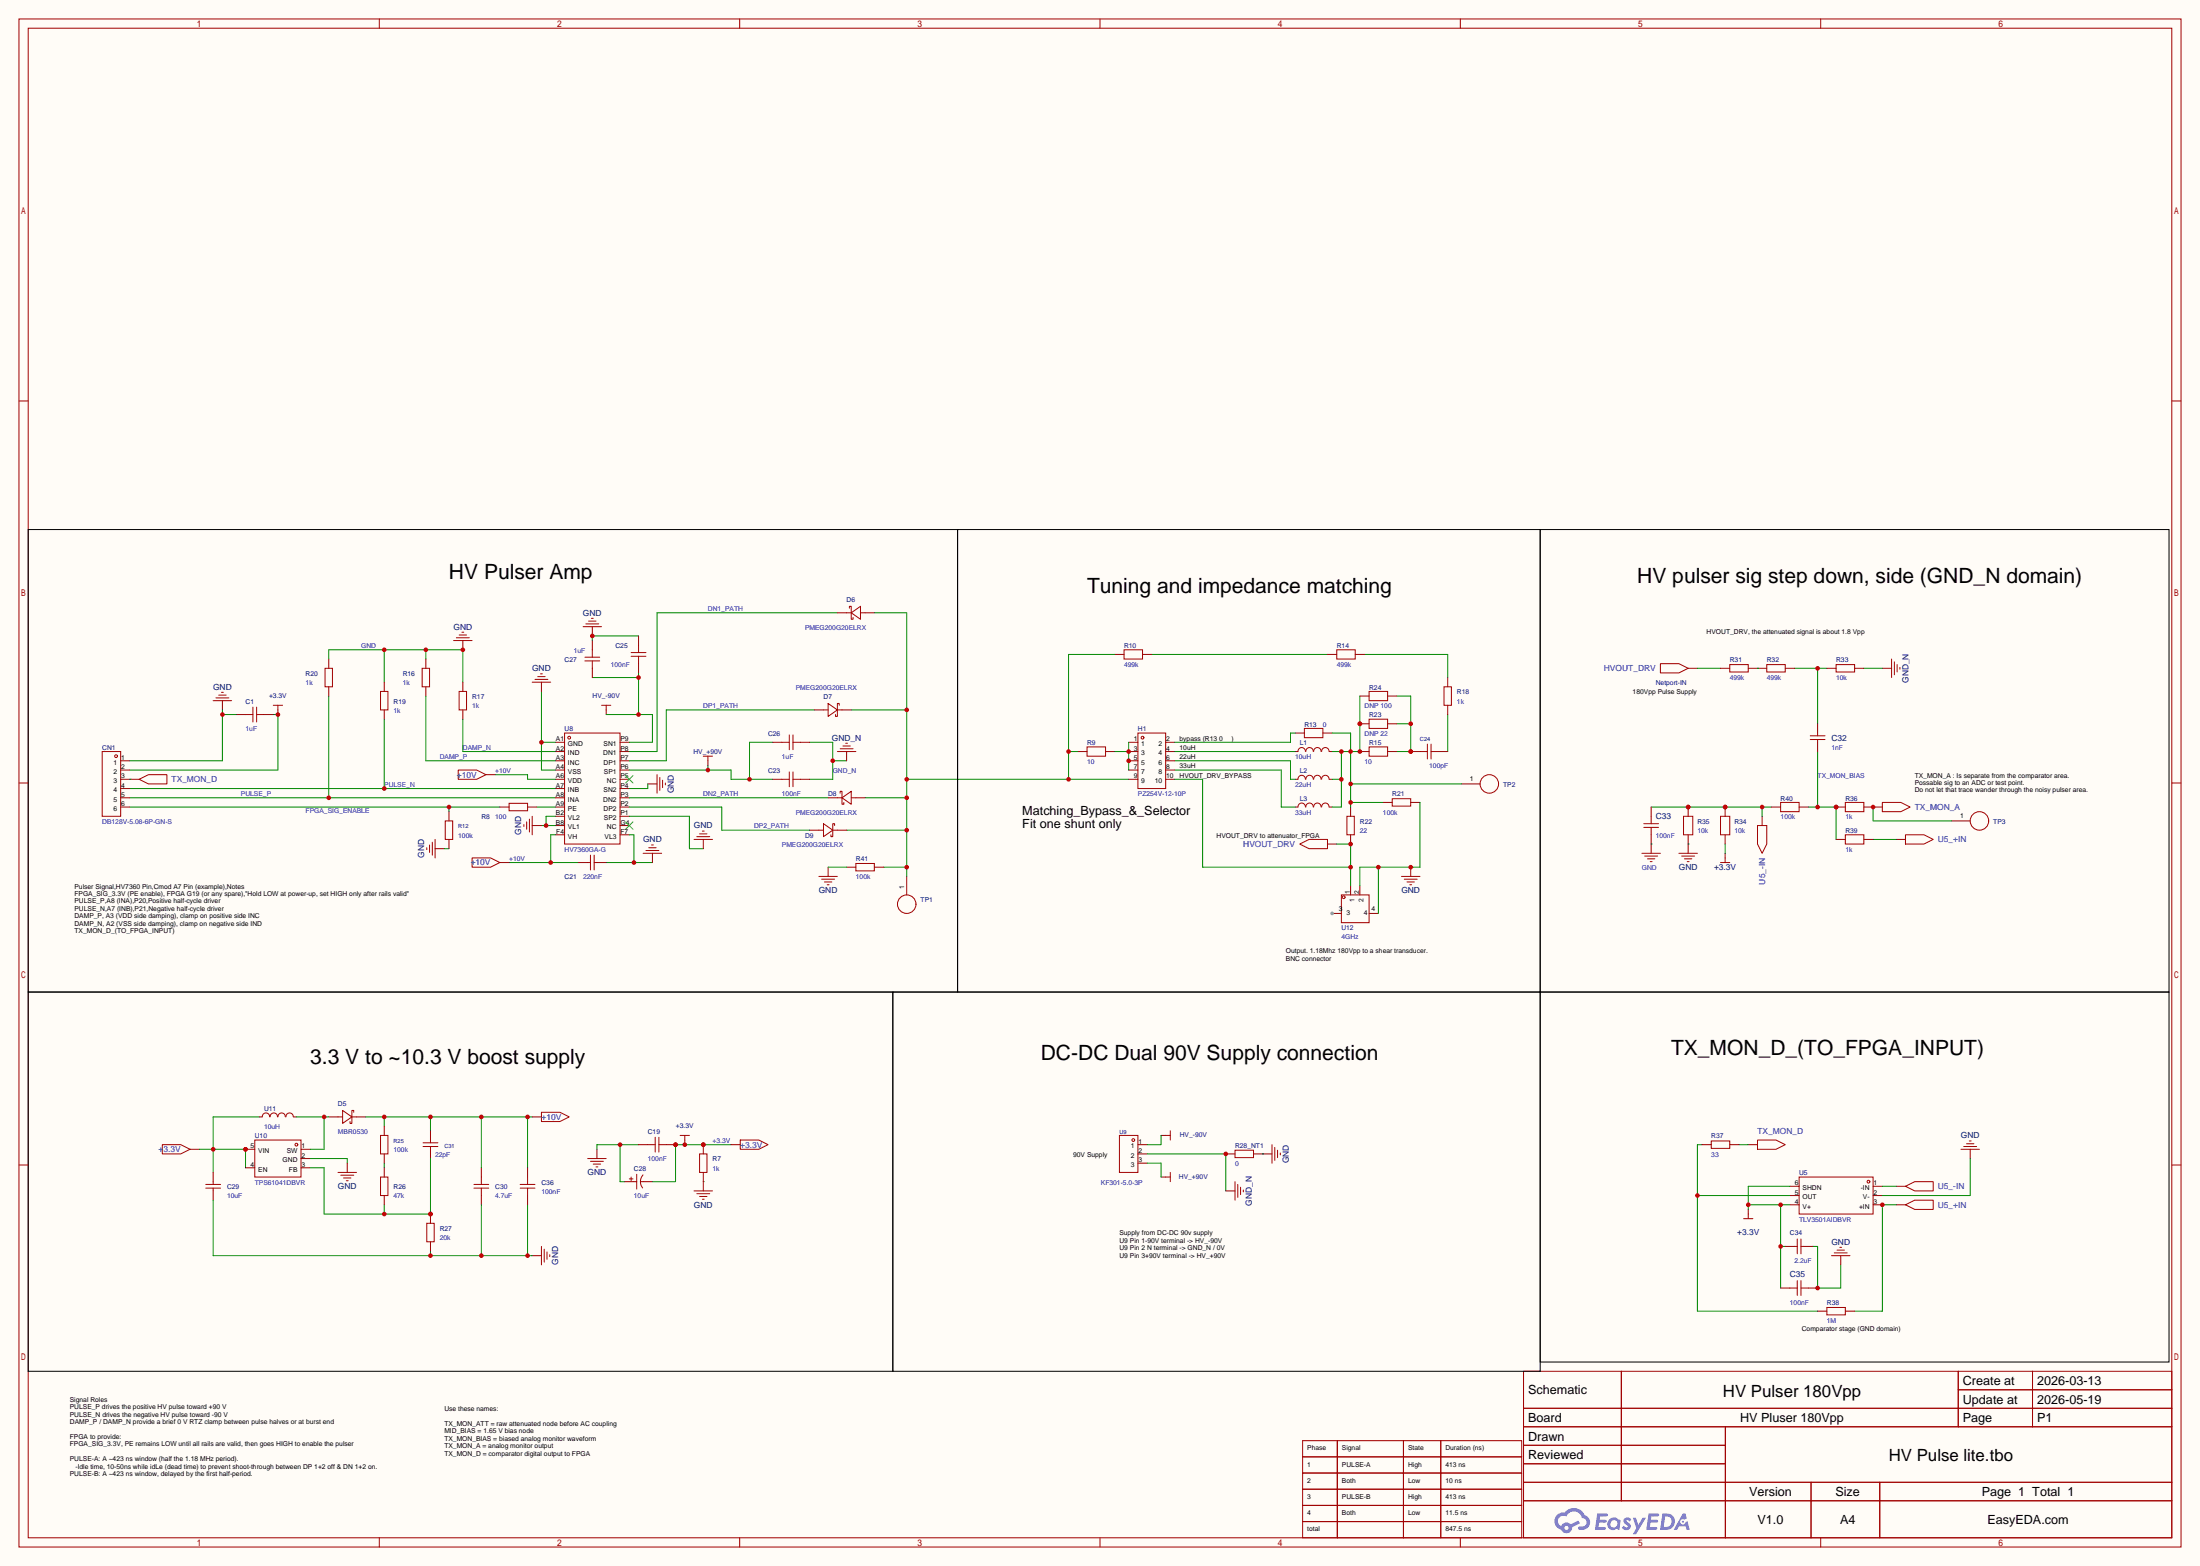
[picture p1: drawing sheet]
<svg xmlns="http://www.w3.org/2000/svg" width="604mm" height="430mm" viewBox="0 0 604 430" stroke-linecap="round" stroke-linejoin="round" font-family="sans-serif">
<path d="M0 0h604.3v430h-604.3z" fill="#fffcf7"/>
<g fill="none" stroke="#a10000" stroke-width=".27">
<path d="M5.2 5.2h593.9v419.6h-593.9zM7.7 7.7h588.8v414.6h-588.8zM104.2 5.2v2.5M203.2 5.2v2.5M302.1 5.2v2.5M401.1 5.2v2.5M500.1 5.2v2.5M5.2 110.1h2.5M596.5 110.1h2.6M5.2 215h2.5M596.5 215h2.6M5.2 319.9h2.5"/>
<path d="M596.5 319.9h2.6M418.5 376.6h178v45.7h-178zM445.3 376.6v35.5M537.9 376.6v15.2M558.3 376.6v15.2M418.5 386.7h178M418.5 391.8h178M418.5 396.9h55.4M473.9 391.8v30.5M537.9 381.6h58.6M418.5 407h178M418.5 402h55.4"/>
<path d="M418.5 412.1h178M497.4 407v15.3M516.3 407v15.3M104.2 422.3v2.5M203.2 422.3v2.5M302.1 422.3v2.5M401.1 422.3v2.5M500.1 422.3v2.5"/>
</g>
<g fill="#5487ff">
<path d="M446.2 416.9a1.3 1.3 0 0 1 1.8 .3l-.4 .7a.47 .47 0 0 0-.3-.5 .47 .47 0 0 0-.6 .3l.2 .1a1.22 1.22 0 0 1 1 .9 1.22 1.22 0 0 1-.4 1.3 1.58 1.58 0 0 1-2.1-.5l.6-.5 .8 .4a.31 .31 0 0 0 .3-.3 .31 .31 0 0 0-.3-.3 1.12 1.12 0 0 1-.6-1.9z"/>
<path d="M448.5 416.8h.8l.7 1.9 1.2-1.9h.9l-2.7 4.5h-.9l1-1.7z"/>
<path d="M438.7 415.6h2.5l.4 .2-.2 .5-1.9 .1-.2 .9h1.7l.3 .4-.4 .4h-1.7l-.1 1.2 1.8 .1 .2 .3-.2 .3-2.8 .1z"/>
<path d="M452.8 415.6l2.7 .1a.39 .39 0 0 1 .2 .4 .39 .39 0 0 1-.4 .3h-1.7l-.1 .9h1.6l.3 .4-.4 .4h-1.7l-.1 1.2 1.8 .1 .2 .5-.4 .2h-2.6z"/>
<path d="M462.2 415.6h.7l.4 1.4-.7 .3a.75 .75 0 0 0-1.1 .3 .75 .75 0 0 0 .5 1 .75 .75 0 0 0 1-.6l.5-.3 .6 2.4h-.8l-.3-1h-1.8l-.6 1h-.9z"/>
<path d="M456.6 415.6l-.6 4.5h1.4a2.27 2.27 0 0 0 2.6-2.3 2.27 2.27 0 0 0-2.7-2.2zM457.4 416.4a1.5 1.5 0 0 1 1.8 1.5 1.5 1.5 0 0 1-2 1.4h-.2z"/>
<path d="M442 417.2a1.6 1.6 0 0 0-.3 2.3 1.6 1.6 0 0 0 2.3 .2l.8 .4 .3-2.5-.2-.3h-.4a1.58 1.58 0 0 0-2.5-.1zM442.6 417.8a.99 .99 0 0 1 1.7 .5 .99 .99 0 0 1-1.4 1.1 .98 .98 0 0 1-.3-1.6z"/>
<path d="M427.7 416a2.37 2.37 0 0 0 1.1 4 1.54 1.54 0 0 0 1.8 1 1.54 1.54 0 0 0 1.2-1.6l2.2-1.1-.5-.8-2.1 1.1a1.57 1.57 0 0 0-2.6 .5 1.5 1.5 0 0 1-.7-2.1 1.5 1.5 0 0 1 2.1-.6 2.27 2.27 0 0 1 2.4-1.4 2.27 2.27 0 0 1 2 1.9 1.23 1.23 0 0 1 1.1 1.5 1.23 1.23 0 0 1-1.8 .8 .47 .47 0 0 0-.5 .4 .47 .47 0 0 0 .5 .5 2.14 2.14 0 0 0 2.7-1.3 2.14 2.14 0 0 0-1.4-2.8 3.2 3.2 0 0 0-5.4-.7l-1.1 .1zM429.7 419.6a.6 .6 0 0 1 1.2 0 .6 .6 0 0 1-1.2 0z"/>
<circle cx="462.2" cy="417.9" r=".28"/>
</g>
<path d="M61.1 192.4v2.5M76.3 194.9v1.3" fill="none" stroke="#870000" stroke-width=".27"/>
<path d="M58.5 192.4h5.1M59.3 191.6h3.6M60.1 190.9h2M60.8 190.1h.5M75.1 193.7h2.5M76.3 193.7v1.2" fill="none" stroke="#a10000" stroke-width=".27"/>
<path d="M75.1 196.2h1.2v15.3h-40.6" fill="none" stroke="#008700" stroke-width=".27"/>
<circle cx="76.3" cy="196.2" r=".63" fill="#c00"/>
<path d="M90.3 191.1v28M35.7 219.1h116.8" fill="none" stroke="#008700" stroke-width=".27"/>
<circle cx="90.3" cy="219.1" r=".63" fill="#c00"/>
<g fill="none" stroke="#870000" stroke-width=".27">
<path d="M152.5 203.8h2.6M152.5 206.4h2.6M152.5 208.9h2.6M152.5 211.5h2.6M152.5 214h2.6M152.5 216.5h2.6M152.5 219.1h2.6M170.3 203.8h2.5M170.3 206.4h2.5M170.3 208.9h2.5M170.3 211.5h2.5M170.3 214h2.5"/>
<path d="M170.3 216.5h2.5M170.3 219.1h2.5M152.5 221.6h2.6M152.5 224.2h2.6M152.5 226.7h2.6M152.5 229.2h2.6M170.3 221.6h2.5M170.3 224.2h2.5M170.3 226.7h2.5M170.3 229.2h2.5"/>
</g>
<path d="M171.8 213l2.1 2M173.9 213l-2.1 2M171.8 225.7l2.1 2M173.9 225.7l-2.1 2" fill="none" stroke="#3c3" stroke-width=".27"/>
<g fill="none" stroke="#a10000" stroke-width=".27">
<path d="M155.1 201.3h15.2v30.5h-15.2z"/>
<circle cx="156.3" cy="202.6" r=".38"/>
</g>
<path d="M148.7 189.9v21.6h3.8M148.7 203.8h3.8" fill="none" stroke="#008700" stroke-width=".27"/>
<circle cx="148.7" cy="203.8" r=".63" fill="#c00"/>
<path d="M164 315.6v2.5M188.1 313.1v1.2" fill="none" stroke="#870000" stroke-width=".27"/>
<path d="M161.4 318.1h5.1M162.2 318.9h3.5M162.9 319.7h2.1M186.8 311.8h2.6M188.1 311.8v1.3M163.7 320.4h.5" fill="none" stroke="#a10000" stroke-width=".27"/>
<path d="M170.3 314.3v10.2h1.3M175.4 314.3h-11.4v1.3" fill="none" stroke="#008700" stroke-width=".27"/>
<circle cx="170.3" cy="314.3" r=".63" fill="#c00"/>
<path d="M148.7 226.7h3.8M152.5 224.2h-2.5v2.5" fill="none" stroke="#008700" stroke-width=".27"/>
<circle cx="150" cy="226.7" r=".63" fill="#c00"/>
<path d="M146.2 226.7h2.5" fill="none" stroke="#870000" stroke-width=".27"/>
<path d="M143.9 226.4v.5M144.7 225.7v2M145.4 224.9v3.6M146.2 224.2v5" fill="none" stroke="#a10000" stroke-width=".27"/>
<path d="M166.5 236.9h12.7M172.8 229.2h1.3v7.7" fill="none" stroke="#008700" stroke-width=".27"/>
<circle cx="174.1" cy="236.9" r=".63" fill="#c00"/>
<path d="M172.8 219.1h54.7M172.8 211.5h28v2.5h11.4M194.4 210.2v1.3M212.2 203.8h-6.3v10.2M172.8 221.6h25.4v6.4h24.2M172.8 224.2h16.6v8.8h3.8" fill="none" stroke="#008700" stroke-width=".27"/>
<g fill="#c00">
<circle cx="205.9" cy="214" r=".63"/>
<circle cx="194.4" cy="211.5" r=".63"/>
</g>
<path d="M222.4 203.8h6.3v10.2h-6.3M228.7 208.9h3.8" fill="none" stroke="#008700" stroke-width=".27"/>
<circle cx="228.7" cy="208.9" r=".63" fill="#c00"/>
<path d="M136 212.7h8.9v1.3h7.6M139.8 236.9h19.1M152.5 229.2h-1.2v7.7" fill="none" stroke="#008700" stroke-width=".27"/>
<circle cx="151.3" cy="236.9" r=".63" fill="#c00"/>
<path d="M200.8 314.3h-15.3v10.2h-6.3" fill="none" stroke="#008700" stroke-width=".27"/>
<g fill="#c00">
<circle cx="188.1" cy="314.3" r=".63"/>
<circle cx="185.5" cy="314.3" r=".63"/>
<circle cx="193.2" cy="314.3" r=".63"/>
</g>
<path d="M133.5 212.7h2.5M137.3 236.9h2.5M200.8 314.3h2.5M193.2 324.5v2.5" fill="none" stroke="#870000" stroke-width=".27"/>
<path d="M125.9 211.5h5l2.6 1.2-2.6 1.3h-5zM129.7 235.6h5l2.6 1.3-2.6 1.2h-5zM203.3 313.1h5.1l2.5 1.2-2.5 1.3h-5.1zM190.6 327h5.1M191.4 327.8h3.5M192.2 328.5h2M192.9 329.3h.5" fill="none" stroke="#a10000" stroke-width=".27"/>
<path d="M117 191.1v17.8h35.5M35.7 221.6h101.6M123.3 221.6v1.3M147.4 221.6h5.1M193.2 324.5h.1" fill="none" stroke="#008700" stroke-width=".27"/>
<circle cx="123.3" cy="221.6" r=".63" fill="#c00"/>
<path d="M230 168.3h-49.5v38.1h-7.7M105.5 197.5v19M127.1 197.5v8.9h25.4M223.6 194.9h-40.6v14h-10.2M35.7 216.5h116.8M177.9 215.3v1.2h-5.1M122 233h1.3" fill="none" stroke="#008700" stroke-width=".27"/>
<path d="M127.1 175.9v2.5M166.5 194.9v1.3M194.4 208.9v1.3M119.5 233h2.5" fill="none" stroke="#870000" stroke-width=".27"/>
<g fill="none" stroke="#a10000" stroke-width=".27">
<path d="M124.6 175.9h5.1M125.3 175.1h3.6M126.1 174.4h2M126.9 173.6h.5M165.2 193.7h2.6M166.5 193.7v1.2M193.2 207.6h2.5M194.4 207.6v1.3M117.2 232.8v.5M118 232v2.1M118.7 231.3v3.5M119.5 230.5v5.1"/>
<path d="M357.8 395.6h60.2v26.7h-60.2zM367.3 395.6v26.7M385.5 395.6v26.7M395.7 395.6v26.7M357.8 400h60.2M357.8 404.5h60.2M357.8 408.9h60.2M357.8 413.4h60.2M357.8 417.8h60.2"/>
</g>
<circle cx="105.5" cy="216.5" r=".63" fill="#c00"/>
<path d="M105.5 178.4v8.9M117 178.4v2.6M90.3 181v-2.6h36.8v8.9" fill="none" stroke="#008700" stroke-width=".27"/>
<g fill="#c00">
<circle cx="117" cy="178.4" r=".63"/>
<circle cx="127.1" cy="178.4" r=".63"/>
<circle cx="105.5" cy="178.4" r=".63"/>
</g>
<g fill="none" stroke="#a10000" stroke-width=".27">
<path d="M356.5 206.4a1.01 1.01 0 0 1 1-1.1 1.01 1.01 0 0 1 1 1.1M358.7 206.4a1.01 1.01 0 0 1 1-1.1 1.01 1.01 0 0 1 1 1.1M360.8 206.4a1.01 1.01 0 0 1 1-1.1 1.01 1.01 0 0 1 1 1.1M363 206.4a1.01 1.01 0 0 1 1-1.1 1.01 1.01 0 0 1 1 1.1M307.5 311.8h5v10.1h-5zM320.2 311.8h1.2M321.4 310.5v2.6M320.2 323.2h1.2M321.4 321.9v2.6"/>
<circle cx="311.3" cy="313.1" r=".38"/>
</g>
<path d="M355.7 206.4h.8M365.1 206.4h.8M312.5 314.3h2.6M312.5 316.9h2.6M312.5 319.4h2.6M318.9 311.8h1.3M318.9 323.2h1.3" fill="none" stroke="#870000" stroke-width=".27"/>
<path d="M316.4 179.7h48.2M374.8 179.7h22.8v6.4M383.7 198.8h3.8M383.7 191.1h3.8v15.3h-3.8M315.1 316.9h21.6v10.1M315.1 319.4h3.8v3.8M318.9 311.8v2.5h-3.8" fill="none" stroke="#008700" stroke-width=".27"/>
<g fill="#c00">
<circle cx="387.5" cy="198.8" r=".63"/>
<circle cx="387.5" cy="206.4" r=".63"/>
</g>
<path d="M162.7 186.1h12.7M166.5 196.2h12.7v7.6h-6.4M175.4 184.8v11.4M397.6 196.2v10.2" fill="none" stroke="#008700" stroke-width=".27"/>
<g fill="#c00">
<circle cx="175.4" cy="196.2" r=".63"/>
<circle cx="175.4" cy="186.1" r=".63"/>
</g>
<path d="M175.4 174.6h-12.7v1.3" fill="none" stroke="#008700" stroke-width=".27"/>
<path d="M148.7 187.3v2.6M177.9 215.3h2.6M232.5 206.4v2.5M179.2 234.3v2.6M193.2 230.5v2.5M387.5 238.1v2.6M193.2 314.3v2.6M193.2 321.9v2.6M336.7 327h2.5" fill="none" stroke="#870000" stroke-width=".27"/>
<g fill="none" stroke="#a10000" stroke-width=".27">
<path d="M146.2 187.3h5.1M146.9 186.6h3.6M147.7 185.8h2M148.5 185h.5M180.5 212.7v5.1M181.2 213.5v3.5M182 214.2v2.1M182.8 215v.5M230 206.4h5.1M230.8 205.6h3.5M231.5 204.9h2.1M232.3 204.1h.5"/>
<path d="M176.7 234.3h5M177.4 233.6h3.6M178.2 232.8h2M178.9 232h.6M190.6 230.5h5.1M191.4 229.7h3.5M192.2 229h2M192.9 228.2h.5M384.9 240.7h5.1M385.7 241.4h3.6M386.5 242.2h2M387.2 243h.5"/>
<path d="M192.2 316.9h2v5h-2zM339.2 324.5v5.1M340 325.2v3.6M340.7 326v2M341.5 326.8v.5"/>
</g>
<circle cx="193.2" cy="314.3" r=".63" fill="#c00"/>
<g fill="none" stroke="#a10000" stroke-width=".27">
<path d="M67.4 196.2h2.1M69.5 194.2v4M70.5 196.2h2M70.5 194.2v4M89.3 183.5h2v5.1h-2zM104.5 189.9h2.1v5h-2.1zM116 183.5h2v5.1h-2zM126.1 189.9h2v5h-2zM396.6 188.6h2.1v5.1h-2.1zM139.8 220.6h5.1v2h-5.1zM180 312.3v4.1M181 314.3h2"/>
<path d="M181 312.3v4.1"/>
</g>
<g fill="none" stroke="#870000" stroke-width=".27">
<path d="M64.9 196.2h2.5M72.5 196.2h2.6M90.3 181v2.5M90.3 188.6v2.5M105.5 187.3v2.6M105.5 194.9v2.6M117 181v2.5M117 188.6v2.5M127.1 187.3v2.6M127.1 194.9v2.6M397.6 186.1v2.5M397.6 193.7v2.5"/>
<path d="M137.3 221.6h2.5M144.9 221.6h2.5M175.4 314.3h2.5M183 314.3h2.5"/>
</g>
<circle cx="185.5" cy="314.3" r=".63" fill="#c00"/>
<path d="M390 206.4h2M392 204.3v4.1M393.1 204.3v4.1M161.4 236.9h.8M162.2 234.8v4.1M163.2 234.8v4.1M163.2 236.9h.8M177.9 314.3h2.1" fill="none" stroke="#a10000" stroke-width=".27"/>
<path d="M387.5 206.4h2.5M395.1 206.4h2.5M158.9 236.9h2.5M164 236.9h2.5" fill="none" stroke="#870000" stroke-width=".27"/>
<circle cx="387.5" cy="206.4" r=".63" fill="#c00"/>
<g fill="none" stroke="#a10000" stroke-width=".27">
<path d="M162.7 178.4v2.1M173.4 179.2h4M175.4 177.2v2M308.7 178.4h5.1v2.6h-5.1zM367.2 178.4h5v2.6h-5zM160.7 180.5h4M160.7 181.5h4M162.7 181.5v2M173.4 180.2h4M175.4 180.2v2M28.1 206.4h5v17.8h-5zM214.8 214h2"/>
<path d="M214.8 203.8h2M216.8 201.8v4.1M216.8 212v4M217.8 214h2M217.8 201.8v4.1M217.8 212v4M217.8 203.8h2M298.6 205.1h5.1v2.5h-5.1zM356.5 214a1.01 1.01 0 0 1 1-1.1 1.01 1.01 0 0 1 1 1.1M358.3 200h5v2.6h-5zM358.7 214a1.01 1.01 0 0 1 1-1.1 1.01 1.01 0 0 1 1 1.1M360.8 214a1.01 1.01 0 0 1 1-1.1 1.01 1.01 0 0 1 1 1.1"/>
<path d="M363 214a1.01 1.01 0 0 1 1-1.1 1.01 1.01 0 0 1 1 1.1M376 205.1h5.1v2.5h-5.1zM382.4 219.3h5.1v2.1h-5.1zM393.1 206.4h2M122.3 225.4h2v5.1h-2zM356.5 221.6a1.01 1.01 0 0 1 1-1.1 1.01 1.01 0 0 1 1 1.1M358.7 221.6a1.01 1.01 0 0 1 1-1.1 1.01 1.01 0 0 1 1 1.1M360.8 221.6a1.01 1.01 0 0 1 1-1.1 1.01 1.01 0 0 1 1 1.1M363 221.6a1.01 1.01 0 0 1 1-1.1 1.01 1.01 0 0 1 1 1.1M370 224.2h2v5h-2zM172.8 323.7h1.1M173.4 323.2v1"/>
<path d="M174.1 324.5h.8M174.9 322.5v4M175.9 324.5h.8M176.6 322.6a2.74 2.74 0 0 0-.1 3.6"/>
<circle cx="31.9" cy="207.6" r=".38"/>
<circle cx="409.1" cy="215.3" r="2.54"/>
<circle cx="249" cy="248.3" r="2.54"/>
</g>
<g fill="none" stroke="#870000" stroke-width=".27">
<path d="M162.7 175.9v2.5M175.4 174.6v2.6M306.2 179.7h2.5M313.8 179.7h2.6M364.6 179.7h2.6M372.2 179.7h2.6M162.7 183.5v2.6M175.4 182.2v2.6M33.1 214h2.6M33.1 208.9h2.6M33.1 211.5h2.6M33.1 216.5h2.6"/>
<path d="M33.1 219.1h2.6M212.2 214h2.6M212.2 203.8h2.6M219.8 214h2.6M219.8 203.8h2.6M296 206.4h2.6M303.7 206.4h2.5M355.7 214h.8M355.7 201.3h2.6M363.3 201.3h2.6M365.1 214h.8M373.5 206.4h2.5"/>
<path d="M381.1 206.4h2.6M401.4 215.3h5.1M33.1 221.6h2.6M123.3 222.9v2.5M123.3 230.5v2.5M355.7 221.6h.8M365.1 221.6h.8M371 221.6v2.6M371 229.2v2.6M379.9 220.3h2.5M387.5 220.3h2.5M249 240.7v5"/>
<path d="M171.6 324.5h2.5M176.7 324.5h2.5"/>
</g>
<path d="M373.5 191.1v15.3h-7.6M322.7 208.9h31.8v5.1h1.2M322.7 211.5h29.2v10.1h3.8M365.9 214h2.5M365.9 201.3h5.1v20.3M368.4 206.4v15.2h-2.5M371 215.3h30.4M371 220.3h8.9" fill="none" stroke="#008700" stroke-width=".27"/>
<g fill="#c00">
<circle cx="371" cy="206.4" r=".63"/>
<circle cx="373.5" cy="206.4" r=".63"/>
<circle cx="373.5" cy="198.8" r=".63"/>
<circle cx="371" cy="215.3" r=".63"/>
<circle cx="371" cy="220.3" r=".63"/>
<circle cx="368.4" cy="206.4" r=".63"/>
<circle cx="368.4" cy="214" r=".63"/>
</g>
<path d="M240.2 168.3h8.8v72.4M306.2 179.7h-12.7v34.3M233.8 194.9h15.2M237.6 219.1h11.4M249 214h61M293.5 206.4h2.5M232.5 228h16.5M242.7 238.1h6.3" fill="none" stroke="#008700" stroke-width=".27"/>
<g fill="#c00">
<circle cx="293.5" cy="214" r=".63"/>
<circle cx="249" cy="214" r=".63"/>
<circle cx="249" cy="219.1" r=".63"/>
<circle cx="249" cy="228" r=".63"/>
<circle cx="249" cy="238.1" r=".63"/>
<circle cx="249" cy="194.9" r=".63"/>
<circle cx="293.5" cy="206.4" r=".63"/>
</g>
<g fill="none" stroke="#a10000" stroke-width=".27">
<path d="M312.5 201.3h7.7v15.2h-7.7z"/>
<circle cx="313.8" cy="202.6" r=".38"/>
</g>
<path d="M310 203.8h2.5M310 214h2.5M310 206.4h2.5M310 211.5h2.5M310 208.9h2.5M320.2 203.8h2.5M320.2 214h2.5M320.2 206.4h2.5M320.2 211.5h2.5M320.2 208.9h2.5" fill="none" stroke="#870000" stroke-width=".27"/>
<path d="M306.2 206.4h3.8M310 203.8v7.7" fill="none" stroke="#008700" stroke-width=".27"/>
<g fill="#c00">
<circle cx="310" cy="206.4" r=".63"/>
<circle cx="310" cy="208.9" r=".63"/>
</g>
<path d="M322.7 206.4h33M355.7 201.3h-1.2v2.5h-31.8" fill="none" stroke="#008700" stroke-width=".27"/>
<path d="M376 197.5h5.1v2.5h-5.1z" fill="none" stroke="#a10000" stroke-width=".27"/>
<path d="M373.5 198.8h2.5M381.1 198.8h2.6" fill="none" stroke="#870000" stroke-width=".27"/>
<circle cx="373.5" cy="198.8" r=".63" fill="#c00"/>
<path d="M376 189.9h5.1v2.5h-5.1zM44.6 314.3h5.1l2.5 1.3-2.5 1.3h-5.1z" fill="none" stroke="#a10000" stroke-width=".27"/>
<path d="M373.5 191.1h2.5M381.1 191.1h2.6M52.2 315.6h2.5" fill="none" stroke="#870000" stroke-width=".27"/>
<path d="M54.7 315.6h12.7v5.1M71.2 306.7h-12.7v15.2" fill="none" stroke="#008700" stroke-width=".27"/>
<g fill="#c00">
<circle cx="58.5" cy="315.6" r=".63"/>
<circle cx="67.4" cy="315.6" r=".63"/>
</g>
<path d="M67.4 315.6h2.6M82.7 315.6h2.5M82.7 318.1h2.5M90.3 306.7h2.5M97.9 306.7h2.6M67.4 320.7h2.6M82.7 320.7h2.5" fill="none" stroke="#870000" stroke-width=".27"/>
<g fill="none" stroke="#a10000" stroke-width=".27">
<path d="M70 313.1h12.7v10.1h-12.7zM92.8 306.7h1.3M94.1 304.9l2.5 1.8-2.5 1.8zM96.6 306.7h1.3M97.2 305.4v-.5h-.6v3.6h-.5v-.5"/>
<circle cx="81.4" cy="314.3" r=".38"/>
</g>
<circle cx="67.4" cy="315.6" r=".63" fill="#c00"/>
<path d="M71.2 306.7h.8M80.6 306.7h.8M58.5 321.9v2.6M58.5 327v2.6M132.2 320.7v2.5M132.2 328.3v2.5" fill="none" stroke="#870000" stroke-width=".27"/>
<path d="M72 306.7a1.01 1.01 0 0 1 1.1-1.1 1.01 1.01 0 0 1 1 1.1M74.2 306.7a1.01 1.01 0 0 1 1-1.1 1.01 1.01 0 0 1 1 1.1M76.3 306.7a1.01 1.01 0 0 1 1.1-1.1 1.01 1.01 0 0 1 1 1.1M78.5 306.7a1.01 1.01 0 0 1 1-1.1 1.01 1.01 0 0 1 1.1 1.1M56.5 325.2h4.1M56.5 326.3h4.1M58.5 324.5v.7M58.5 326.3v.7M130.2 325.2h4M130.2 326.3h4M132.2 323.2v2M132.2 326.3v2" fill="none" stroke="#a10000" stroke-width=".27"/>
<path d="M81.4 306.7h8.9M89 306.7v8.9h-3.8" fill="none" stroke="#008700" stroke-width=".27"/>
<circle cx="89" cy="306.7" r=".63" fill="#c00"/>
<path d="M100.5 306.7h45.7M105.5 306.7v2.5M118.2 306.7v3.8M132.2 306.7v14M144.9 306.7v14" fill="none" stroke="#008700" stroke-width=".27"/>
<g fill="#c00">
<circle cx="132.2" cy="306.7" r=".63"/>
<circle cx="118.2" cy="306.7" r=".63"/>
<circle cx="105.5" cy="306.7" r=".63"/>
<circle cx="144.9" cy="306.7" r=".63"/>
</g>
<path d="M118.2 310.5v2.6M118.2 315.6v2.5M146.2 306.7h2.5M146.2 344.8h2.5" fill="none" stroke="#870000" stroke-width=".27"/>
<path d="M116.2 313.8h4.1M116.2 314.8h4.1M118.2 313.1v.7M118.2 314.8v.8M148.7 305.4h5.1l2.5 1.3-2.5 1.3h-5.1zM148.7 342.3v5M149.5 343v3.6M150.2 343.8v2M151 344.6v.5" fill="none" stroke="#a10000" stroke-width=".27"/>
<path d="M105.5 319.4v1.3M118.2 318.1v15.3h-29.2v-12.7h-3.8M105.5 330.8v2.6" fill="none" stroke="#008700" stroke-width=".27"/>
<g fill="#c00">
<circle cx="118.2" cy="333.4" r=".63"/>
<circle cx="105.5" cy="333.4" r=".63"/>
</g>
<path d="M58.5 329.6v15.2h87.7M132.2 330.8v14M144.9 330.8v14M118.2 343.5v1.3" fill="none" stroke="#008700" stroke-width=".27"/>
<g fill="#c00">
<circle cx="118.2" cy="344.8" r=".63"/>
<circle cx="132.2" cy="344.8" r=".63"/>
<circle cx="144.9" cy="344.8" r=".63"/>
</g>
<path d="M85.2 318.1h10.2v1.3" fill="none" stroke="#008700" stroke-width=".27"/>
<path d="M365.9 250.8h2.5M371 243.2v2.5M373.5 243.2v2.5M95.4 319.4v2.5" fill="none" stroke="#870000" stroke-width=".27"/>
<g fill="none" stroke="#a10000" stroke-width=".27">
<path d="M368.4 245.7h7.6v7.7h-7.6zM92.8 321.9h5.1M93.6 322.7h3.6M94.4 323.5h2M95.1 324.2h.5"/>
<circle cx="369.1" cy="246.4" r=".38"/>
</g>
<circle cx="365.9" cy="250.8" r=".51" fill="#999"/>
<path d="M376 250.8h2.6M336.7 316.9h2.5M344.3 316.9h2.5" fill="none" stroke="#870000" stroke-width=".27"/>
<path d="M339.2 315.8h5.1v2.1h-5.1z" fill="none" stroke="#a10000" stroke-width=".27"/>
<circle cx="336.7" cy="316.9" r=".63" fill="#c00"/>
<path d="M346.8 316.9h2.6" fill="none" stroke="#870000" stroke-width=".27"/>
<path d="M349.4 314.3v5.1M350.1 315.1v3.5M350.9 315.8v2.1M351.7 316.6v.5" fill="none" stroke="#a10000" stroke-width=".27"/>
<path d="M61.1 196.2h3.8M61.1 194.9v14h-25.4M346.8 316.9h.1" fill="none" stroke="#008700" stroke-width=".27"/>
<path d="M7.7 145.4h255.3v127h-255.3zM263 145.4h160v127h-160zM7.7 272.4h237.5v104.2h-237.5zM245.2 272.4h177.8v104.2h-177.8z" fill="none" stroke="#000" stroke-width=".27"/>
<circle cx="61.1" cy="196.2" r=".63" fill="#c00"/>
<path d="M364.6 231.8h2.6" fill="none" stroke="#870000" stroke-width=".27"/>
<path d="M357 231.8l2.5-1.3h5.1v2.5h-5.1z" fill="none" stroke="#a10000" stroke-width=".27"/>
<path d="M492.9 183.5h8.9M499.2 183.5v15.3" fill="none" stroke="#008700" stroke-width=".27"/>
<circle cx="499.2" cy="183.5" r=".63" fill="#c00"/>
<g fill="none" stroke="#870000" stroke-width=".27">
<path d="M517 183.5h2.6M453.5 231.8v2.5M463.7 231.8v2.5M473.8 234.3v1.3M514.5 221.6h2.5M520.8 230.5h2.6M480.2 314.3h2.5M541.1 315.6v2.5M480.2 332.1v1.3M491.6 325.8h2.6M491.6 328.3h2.6M491.6 330.8h2.6"/>
<path d="M514.5 325.8h2.5M514.5 328.3h2.5M514.5 330.8h2.5M520.8 325.8h2.6M520.8 330.8h2.6M505.6 344.8v2.5"/>
</g>
<g fill="none" stroke="#a10000" stroke-width=".27">
<path d="M519.6 181v5.1M520.3 181.7v3.6M521.1 182.5v2M521.8 183.3v.5M451 234.3h5.1M451.7 235.1h3.6M452.5 235.8h2M453.3 236.6h.5M461.1 234.3h5.1M461.9 235.1h3.6M462.7 235.8h2M463.4 236.6h.5"/>
<path d="M472.6 236.9h2.5M473.8 235.6v1.3M517 220.3h5.1l2.5 1.3-2.5 1.3h-5.1zM523.4 229.2h5l2.6 1.3-2.6 1.3h-5zM482.7 313.1h5.1l2.5 1.2-2.5 1.3h-5.1zM538.6 315.6h5.1M539.4 314.8h3.5M540.1 314.1h2.1M540.9 313.3h.5M478.9 334.6h2.6M480.2 333.4v1.2M494.2 323.2h20.3v10.2h-20.3z"/>
<path d="M523.4 325.8l2.5-1.3h5.1v2.5h-5.1zM523.4 330.8l2.5-1.2h5.1v2.5h-5.1zM503 344.8h5.1M503.8 344h3.6M504.6 343.3h2M505.3 342.5h.5"/>
<circle cx="513.2" cy="324.5" r=".38"/>
</g>
<path d="M511.9 183.5h5.1M499.2 206.4v15.2M473.8 231.8v2.5M496.7 221.6h7.6v8.9M498 342.3h1.2v11.4h6.4v-6.4" fill="none" stroke="#008700" stroke-width=".27"/>
<g fill="#c00">
<circle cx="499.2" cy="221.6" r=".63"/>
<circle cx="504.3" cy="221.6" r=".63"/>
</g>
<path d="M484 224.2v2.5" fill="none" stroke="#870000" stroke-width=".27"/>
<path d="M482.7 226.7h2.6v5.1l-1.3 2.5-1.3-2.5z" fill="none" stroke="#a10000" stroke-width=".27"/>
<path d="M541.1 318.1v10.2h-24.1M480.2 330.8h11.4M489.1 330.8v22.9M491.6 325.8h-11.4v6.3M489.1 342.3h1.2" fill="none" stroke="#008700" stroke-width=".27"/>
<g fill="#c00">
<circle cx="489.1" cy="330.8" r=".63"/>
<circle cx="480.2" cy="330.8" r=".63"/>
<circle cx="489.1" cy="342.3" r=".63"/>
</g>
<path d="M467.5 314.3h-1.3v45.7h33M466.2 328.3h25.4" fill="none" stroke="#008700" stroke-width=".27"/>
<circle cx="466.2" cy="328.3" r=".63" fill="#c00"/>
<path d="M466.2 183.5h6.4M322.7 214h7.6v24.1h40.7M367.2 231.8h3.8v11.4M477.6 314.3h2.6" fill="none" stroke="#008700" stroke-width=".27"/>
<path d="M463.7 183.5h2.5" fill="none" stroke="#870000" stroke-width=".27"/>
<path d="M456.1 182.2h5l2.6 1.3-2.6 1.3h-5z" fill="none" stroke="#a10000" stroke-width=".27"/>
<path d="M423 145.4h172.8v127h-172.8zM423 272.4h172.8v101.6h-172.8z" fill="none" stroke="#000" stroke-width=".27"/>
<g fill="#c00">
<circle cx="371" cy="231.8" r=".63"/>
<circle cx="371" cy="238.1" r=".63"/>
</g>
<path d="M453.5 221.6h33M484 221.6v2.6" fill="none" stroke="#008700" stroke-width=".27"/>
<g fill="#c00">
<circle cx="484" cy="221.6" r=".63"/>
<circle cx="473.8" cy="221.6" r=".63"/>
<circle cx="463.7" cy="221.6" r=".63"/>
</g>
<path d="M514.5 230.5h6.3M517 325.8h3.8M520.8 330.8h-3.8v29.2h-7.6" fill="none" stroke="#008700" stroke-width=".27"/>
<circle cx="517" cy="330.8" r=".63" fill="#c00"/>
<path d="M472.6 183.5h2.5M480.2 183.5h5.1M490.3 183.5h2.6M501.8 183.5h2.5M509.4 183.5h2.5M35.7 214h2.5M473.8 221.6v2.6M536.1 225.4h5" fill="none" stroke="#870000" stroke-width=".27"/>
<g fill="none" stroke="#a10000" stroke-width=".27">
<path d="M475.1 182.5h5.1v2h-5.1zM485.3 182.5h5v2h-5zM504.3 182.5h5.1v2h-5.1zM38.2 214l2.6-1.3h5v2.6h-5zM472.6 224.2h2.5v5h-2.5z"/>
<circle cx="543.7" cy="225.4" r="2.54"/>
</g>
<path d="M482.7 183.5h.1M35.7 214h.1M514.5 221.6v3.8h21.6" fill="none" stroke="#008700" stroke-width=".27"/>
<circle cx="473.8" cy="221.6" r=".63" fill="#c00"/>
<path d="M463.7 221.6v2.6M473.8 229.2v2.6" fill="none" stroke="#870000" stroke-width=".27"/>
<path d="M462.4 224.2h2.5v5h-2.5z" fill="none" stroke="#a10000" stroke-width=".27"/>
<circle cx="463.7" cy="221.6" r=".63" fill="#c00"/>
<path d="M463.7 229.2v2.6M511.9 221.6h2.6" fill="none" stroke="#870000" stroke-width=".27"/>
<path d="M463.7 231.8h.1" fill="none" stroke="#008700" stroke-width=".27"/>
<path d="M506.9 220.3h5v2.6h-5z" fill="none" stroke="#a10000" stroke-width=".27"/>
<circle cx="514.5" cy="221.6" r=".63" fill="#c00"/>
<path d="M504.3 221.6h2.6" fill="none" stroke="#870000" stroke-width=".27"/>
<circle cx="504.3" cy="221.6" r=".63" fill="#c00"/>
<g fill="none" stroke="#a10000" stroke-width=".27">
<path d="M497.2 203.1h4.1M497.2 202.1h4.1M499.2 201.3v.8M499.2 203.1v.7M451.5 226.2h4M451.5 227.2h4M453.5 224.2v2M453.5 227.2v2M489.1 220.3h5.1v2.6h-5.1zM506.9 229.2h5v2.6h-5zM493.6 351.7v4M494.7 353.7h2"/>
<path d="M494.7 351.7v4M501.8 359h5.1v2.1h-5.1z"/>
</g>
<path d="M499.2 198.8v2.5M499.2 203.8v2.6M453.5 221.6v2.6M453.5 229.2v2.6M486.5 221.6h2.6M494.2 221.6h2.5M504.3 230.5h2.6M511.9 230.5h2.6M489.1 353.7h2.5M496.7 353.7h2.5M499.2 360h2.6M506.9 360h2.5" fill="none" stroke="#870000" stroke-width=".27"/>
<path d="M453.5 231.8h.1" fill="none" stroke="#008700" stroke-width=".27"/>
<circle cx="499.2" cy="353.7" r=".63" fill="#c00"/>
<path d="M235.1 237.1h5.1v2h-5.1zM224.9 240.7h5.1M225.7 241.4h3.5M226.4 242.2h2.1M227.2 243h.5M470 313.3h5.1v2h-5.1zM491.6 353.7h2M492.9 342.3h.7M493.6 340.2v4.1M494.7 340.2v4.1M494.7 342.3h.7" fill="none" stroke="#a10000" stroke-width=".27"/>
<path d="M162.7 172.1v2.5M227.5 238.1v2.6M232.5 238.1h2.6M240.2 238.1h2.5M467.5 314.3h2.5M475.1 314.3h2.5M490.3 342.3h2.6M495.4 342.3h2.6" fill="none" stroke="#870000" stroke-width=".27"/>
<path d="M227.5 238.1h5" fill="none" stroke="#008700" stroke-width=".27"/>
<circle cx="162.7" cy="174.6" r=".63" fill="#c00"/>
<g fill="none" stroke="#a10000" stroke-width=".27">
<path d="M160.1 172.1h5.1M160.9 171.3h3.6M161.7 170.6h2M162.4 169.8h.5M230 219.1h1.3M230.8 217.8v-.5h.5v3.6h.5v-.6M231.3 219.1l2.5-1.8v3.6zM233.8 219.1h1.3M224.9 228h1.3M226.2 226.2l2.5 1.8-2.5 1.7zM228.7 228h1.3M229.2 226.7v-.5h-.5v3.5h-.5v-.5"/>
<path d="M104.5 311.8h2.1v5.1h-2.1zM104.5 323.2h2.1v5.1h-2.1zM117.2 335.9h2.1v5.1h-2.1z"/>
</g>
<path d="M227.5 219.1h2.5M235.1 219.1h2.5M222.4 228h2.5M230 228h2.5M105.5 309.2v2.6M105.5 316.9v2.5M105.5 320.7v2.5M105.5 328.3v2.5M118.2 333.4v2.5M118.2 341v2.5" fill="none" stroke="#870000" stroke-width=".27"/>
<circle cx="118.2" cy="333.4" r=".63" fill="#c00"/>
<path d="M232.5 168.3h1.3M233.3 167v-.5h.5v3.6h.5v-.6M233.8 168.3l2.5-1.8v3.6zM236.3 168.3h1.3M226.2 194.9h1.3M227.5 193.2l2.5 1.7-2.5 1.8zM230 194.9h1.3M230.5 193.7v-.5h-.5v3.5h-.5v-.5M142.9 325.2h4M142.9 326.3h4M144.9 323.2v2M144.9 326.3v2" fill="none" stroke="#a10000" stroke-width=".27"/>
<path d="M230 168.3h2.5M237.6 168.3h2.6M223.6 194.9h2.6M231.3 194.9h2.5M144.9 320.7v2.5M144.9 328.3v2.5" fill="none" stroke="#870000" stroke-width=".27"/>
<path d="M378.6 238.1v12.7M390 220.3v17.8h-16.5v5.1" fill="none" stroke="#008700" stroke-width=".27"/>
<g fill="#c00">
<circle cx="378.6" cy="238.1" r=".63"/>
<circle cx="387.5" cy="238.1" r=".63"/>
</g>
<g font-size="5.8">
<text x="123.3" y="158.9">HV Pulser Amp</text>
<text x="449.7" y="160.2">HV pulser sig step down, side (GND_N domain)</text>
<text x="298.6" y="162.7">Tuning and impedance matching</text>
<text x="85.2" y="292.3">3.3 V to ~10.3 V boost supply</text>
<text x="285.9" y="291">DC-DC Dual 90V Supply connection</text>
<text x="459" y="289.7">TX_MON_D_(TO_FPGA_INPUT)</text>
</g>
<g font-size="4.6">
<text x="473.2" y="383.5">HV Pulser 180Vpp</text>
<text x="518.8" y="401.3">HV Pulse lite.tbo</text>
</g>
<g font-size="3.5">
<text x="280.8" y="223.7">Matching_Bypass_&amp;_Selector</text>
<text x="280.8" y="227.5">Fit one shunt only</text>
<text x="419.7" y="382.9">Schematic</text>
<text x="539.1" y="380.4">Create at</text>
<text x="559.5" y="380.4">2026-03-13</text>
<text x="539.1" y="385.4">Update at</text>
<text x="559.5" y="385.4">2026-05-19</text>
<text x="419.7" y="390.5">Board</text>
<text x="419.7" y="395.6">Drawn</text>
<text x="478" y="390.5">HV Pluser 180Vpp</text>
<text x="539.1" y="390.5">Page</text>
<text x="559.5" y="390.5">P1</text>
<text x="419.7" y="400.7">Reviewed</text>
<text x="480.4" y="410.8">Version</text>
<text x="504.1" y="410.8">Size</text>
<text x="544.3" y="410.8">Page 1 Total 1</text>
<text x="482.7" y="418.5">V1.0</text>
<text x="505.4" y="418.5">A4</text>
<text x="545.9" y="418.5">EasyEDA.com</text>
</g>
<g font-size="2.3" fill="#000080">
<text x="124.6" y="172.9">GND</text>
<text x="160.1" y="169.1">GND</text>
<text x="146.2" y="184.3">GND</text>
<text x="58.5" y="189.4">GND</text>
<text x="524.2" y="187.6" transform="rotate(-90 524.2 187.6)">GND_N</text>
<text x="228.5" y="203.4">GND_N</text>
<text x="503" y="203.4">C32</text>
<text x="185.1" y="217.8" transform="rotate(-90 185.1 217.8)">GND</text>
<text x="190.6" y="227.5">GND</text>
<text x="454.8" y="225">C33</text>
<text x="143.2" y="229.3" transform="rotate(-90 143.2 229.3)">GND</text>
<text x="176.6" y="231.3">GND</text>
<text x="116.5" y="235.6" transform="rotate(-90 116.5 235.6)">GND</text>
<text x="461.1" y="238.9">GND</text>
<text x="470.8" y="238.9">+3.3V</text>
<text x="224.9" y="245.3">GND</text>
<text x="384.9" y="245.3">GND</text>
<text x="538.6" y="312.6">GND</text>
<text x="161.4" y="322.8">GND</text>
<text x="354" y="319.4" transform="rotate(-90 354 319.4)">GND</text>
<text x="92.8" y="326.6">GND</text>
<text x="190.6" y="331.6">GND</text>
<text x="343.8" y="331.1" transform="rotate(-90 343.8 331.1)">GND_N</text>
<text x="477.1" y="339.3">+3.3V</text>
<text x="503" y="341.8">GND</text>
<text x="153.3" y="347.4" transform="rotate(-90 153.3 347.4)">GND</text>
<text x="491.6" y="350.7">C35</text>
</g>
<g font-size="2.3" fill="#00f">
<text x="440.5" y="184.3">HVOUT_DRV</text>
<text x="47.1" y="214.8">TX_MON_D</text>
<text x="125.5" y="213.5">+10V</text>
<text x="525.9" y="222.4">TX_MON_A</text>
<text x="341.5" y="232.6">HVOUT_DRV</text>
<text x="532.3" y="231.3">U5_+IN</text>
<text x="129.3" y="237.7">+10V</text>
<text x="484.8" y="242.9" transform="rotate(-90 484.8 242.9)">U5_-IN</text>
<text x="148.7" y="307.5">+10V</text>
<text x="482.7" y="311.3">TX_MON_D</text>
<text x="43.6" y="316.4">+3.3V</text>
<text x="203.3" y="315.1">+3.3V</text>
<text x="532.3" y="326.6">U5_-IN</text>
<text x="532.3" y="331.6">U5_+IN</text>
</g>
<g font-size="1.8" fill="#00f">
<text x="194.4" y="167.8">DN1_PATH</text>
<text x="221.1" y="172.9">PMEG200G20ELRX</text>
<text x="99.2" y="178">GND</text>
<text x="157.6" y="179.2">1uF</text>
<text x="167.8" y="183.1">100nF</text>
<text x="308.7" y="183.1">499k</text>
<text x="367.2" y="183.1">499k</text>
<text x="83.9" y="188.1">1k</text>
<text x="110.6" y="188.1">1k</text>
<text x="218.6" y="189.4">PMEG200G20ELRX</text>
<text x="475.1" y="186.9">499k</text>
<text x="485.3" y="186.9">499k</text>
<text x="504.3" y="186.9">10k</text>
<text x="108.1" y="195.8">1k</text>
<text x="129.7" y="194.5">1k</text>
<text x="193.2" y="194.5">DP1_PATH</text>
<text x="374.8" y="194.5">DNP 100</text>
<text x="400.2" y="193.2">1k</text>
<text x="67.4" y="200.8">1uF</text>
<text x="363.3" y="199.6">0</text>
<text x="374.8" y="202.1">DNP 22</text>
<text x="120.8" y="208.5">DAMP_P</text>
<text x="127.1" y="205.9">DAMP_N</text>
<text x="214.8" y="208.5">1uF</text>
<text x="298.6" y="209.7">10</text>
<text x="355.7" y="208.5">10uH</text>
<text x="374.8" y="209.7">10</text>
<text x="503" y="205.9">1nF</text>
<text x="136" y="212.3">+10V</text>
<text x="228.7" y="212.3">GND_N</text>
<text x="392.6" y="211">100pF</text>
<text x="499.2" y="213.5">TX_MON_BIAS</text>
<text x="66.2" y="218.6">PULSE_P</text>
<text x="105.5" y="216.1">PULSE_N</text>
<text x="193.2" y="218.6">DN2_PATH</text>
<text x="214.8" y="218.6">100nF</text>
<text x="312.5" y="218.6">PZ254V-12-10P</text>
<text x="355.7" y="216.1">22uH</text>
<text x="28.1" y="226.2">DB128V-5.08-6P-GN-S</text>
<text x="83.9" y="223.2">FPGA_SIG_ENABLE</text>
<text x="136" y="225">100</text>
<text x="207.1" y="227.5">DP2_PATH</text>
<text x="218.6" y="223.7">PMEG200G20ELRX</text>
<text x="355.7" y="223.7">33uH</text>
<text x="379.9" y="223.7">100k</text>
<text x="489.1" y="225">100k</text>
<text x="506.9" y="225">1k</text>
<text x="125.9" y="230">100k</text>
<text x="155.1" y="233.9">HV7360GA-G</text>
<text x="214.8" y="232.6">PMEG200G20ELRX</text>
<text x="373.5" y="228.8">22</text>
<text x="454.8" y="230">100nF</text>
<text x="466.2" y="228.8">10k</text>
<text x="476.4" y="228.8">10k</text>
<text x="506.9" y="233.9">1k</text>
<text x="139.8" y="236.4">+10V</text>
<text x="451" y="238.9">GND</text>
<text x="160.1" y="241.5">220nF</text>
<text x="235.1" y="241.5">100k</text>
<text x="368.4" y="258">4GHz</text>
<text x="72.5" y="310.1">10uH</text>
<text x="92.8" y="311.3">MBR0530</text>
<text x="108.1" y="316.4">100k</text>
<text x="119.5" y="317.7">22pF</text>
<text x="195.7" y="313.9">+3.3V</text>
<text x="470" y="317.7">33</text>
<text x="177.9" y="318.9">100nF</text>
<text x="195.7" y="321.5">1k</text>
<text x="339.2" y="320.2">0</text>
<text x="62.4" y="329.1">10uF</text>
<text x="70" y="325.3">TPS61041DBVR</text>
<text x="108.1" y="329.1">47k</text>
<text x="136" y="329.1">4.7uF</text>
<text x="148.7" y="327.8">100nF</text>
<text x="174.1" y="329.1">10uF</text>
<text x="302.4" y="325.3">KF301-5.0-3P</text>
<text x="494.2" y="335.5">TLV3501AIDBVR</text>
<text x="120.8" y="340.5">20k</text>
<text x="492.9" y="346.9">2.2uF</text>
<text x="491.6" y="358.3">100nF</text>
<text x="501.8" y="363.4">1M</text>
</g>
<g font-size="1.8" fill="#000080">
<text x="232.5" y="165.3">D6</text>
<text x="169" y="178">C25</text>
<text x="308.7" y="178">R10</text>
<text x="367.2" y="178">R14</text>
<text x="83.9" y="185.6">R20</text>
<text x="110.6" y="185.6">R16</text>
<text x="155.1" y="181.8">C27</text>
<text x="475.1" y="181.8">R31</text>
<text x="485.3" y="181.8">R32</text>
<text x="504.3" y="181.8">R33</text>
<text x="73.9" y="191.7">+3.3V</text>
<text x="129.7" y="191.9">R17</text>
<text x="162.8" y="191.7">HV_-90V</text>
<text x="226.2" y="191.9">D7</text>
<text x="376" y="189.4">R24</text>
<text x="400.2" y="190.7">R18</text>
<text x="454.8" y="188.1">Netport-IN</text>
<text x="67.4" y="193.2">C1</text>
<text x="108.1" y="193.2">R19</text>
<text x="376" y="197">R23</text>
<text x="155.1" y="200.8">U8</text>
<text x="210.9" y="202.1">C26</text>
<text x="312.5" y="200.8">H1</text>
<text x="358.3" y="199.6">R13</text>
<text x="28.1" y="205.9">CN1</text>
<text x="190.5" y="206.9">HV_+90V</text>
<text x="298.6" y="204.6">R9</text>
<text x="357" y="204.6">L1</text>
<text x="376" y="204.6">R15</text>
<text x="210.9" y="212.3">C23</text>
<text x="357" y="212.3">L2</text>
<text x="227.5" y="218.6">D8</text>
<text x="357" y="219.9">L3</text>
<text x="382.4" y="218.6">R21</text>
<text x="412.9" y="216.1">TP2</text>
<text x="489.1" y="219.9">R40</text>
<text x="506.9" y="219.9">R36</text>
<text x="132.2" y="225">R8</text>
<text x="373.5" y="226.2">R22</text>
<text x="466.2" y="226.2">R35</text>
<text x="476.4" y="226.2">R34</text>
<text x="547.5" y="226.2">TP3</text>
<text x="221.1" y="230">D9</text>
<text x="506.9" y="228.8">R39</text>
<text x="235.1" y="236.4">R41</text>
<text x="155.1" y="241.5">C21</text>
<text x="252.9" y="247.8">TP1</text>
<text x="368.4" y="255.4">U12</text>
<text x="72.5" y="305">U11</text>
<text x="92.8" y="303.7">D5</text>
<text x="177.9" y="311.3">C19</text>
<text x="185.6" y="309.8">+3.3V</text>
<text x="70" y="312.6">U10</text>
<text x="324" y="312.3">HV_-90V</text>
<text x="339.2" y="315.1">R28_NT1</text>
<text x="470" y="312.6">R37</text>
<text x="174.1" y="321.5">C28</text>
<text x="195.7" y="318.9">R7</text>
<text x="323.8" y="323.8">HV_+90V</text>
<text x="494.2" y="322.8">U5</text>
<text x="62.4" y="326.6">C29</text>
<text x="108.1" y="326.6">R26</text>
<text x="136" y="326.6">C30</text>
<text x="148.7" y="325.3">C36</text>
<text x="120.8" y="338">R27</text>
<text x="491.6" y="339.3">C34</text>
<text x="501.8" y="358.3">R38</text>
</g>
<g font-size="1.8">
<text x="468.8" y="174.2">HVOUT_DRV, the attenuated signal is about 1.8 Vpp</text>
<text x="448.4" y="190.7">180Vpp Pulse Supply</text>
<text x="152.7" y="203.6">A1</text>
<text x="170.4" y="203.6">P9</text>
<text x="311.4" y="203.6">1</text>
<text x="320.3" y="203.6">2</text>
<text x="324" y="203.4">bypass (R13 0</text>
<text x="338.2" y="203.4">)</text>
<text x="31.2" y="210">1</text>
<text x="33.3" y="208.7">1</text>
<text x="152.7" y="208.7">A3</text>
<text x="152.7" y="206.1">A2</text>
<text x="156" y="210">INC</text>
<text x="156" y="207.4">IND</text>
<text x="156" y="204.9">GND</text>
<text x="165.7" y="207.4">DN1</text>
<text x="165.8" y="204.9">SN1</text>
<text x="165.8" y="210">DP1</text>
<text x="170.4" y="206.1">P8</text>
<text x="170.4" y="208.7">P7</text>
<text x="311.4" y="206.1">3</text>
<text x="311.4" y="208.7">5</text>
<text x="313.5" y="204.9">1</text>
<text x="313.5" y="207.4">3</text>
<text x="313.5" y="210">5</text>
<text x="318.2" y="210">6</text>
<text x="318.2" y="207.4">4</text>
<text x="318.2" y="204.9">2</text>
<text x="320.3" y="208.7">6</text>
<text x="320.3" y="206.1">4</text>
<text x="324" y="205.9">10uH</text>
<text x="324" y="208.5">22uH</text>
<text x="31.2" y="212.5">2</text>
<text x="31.2" y="215">3</text>
<text x="33.3" y="211.2">2</text>
<text x="33.3" y="213.8">3</text>
<text x="152.7" y="213.8">A6</text>
<text x="152.7" y="211.2">A4</text>
<text x="156" y="215">VDD</text>
<text x="156" y="212.5">VSS</text>
<text x="165.9" y="212.5">SP1</text>
<text x="166.7" y="215">NC</text>
<text x="170.4" y="211.2">P6</text>
<text x="170.4" y="213.8">P5</text>
<text x="311.4" y="211.2">7</text>
<text x="311.4" y="213.8">9</text>
<text x="313.5" y="212.5">7</text>
<text x="313.5" y="215">9</text>
<text x="317.2" y="215">10</text>
<text x="318.2" y="212.5">8</text>
<text x="320.3" y="213.8">10</text>
<text x="320.3" y="211.2">8</text>
<text x="324" y="211">33uH</text>
<text x="324" y="213.5">HVOUT_DRV_BYPASS</text>
<text x="403.7" y="214.5">1</text>
<text x="525.9" y="213.5">TX_MON_A : Is separate from the comparator area.</text>
<text x="525.9" y="215.6">Possable sig to an ADC or test point.</text>
<text x="31.2" y="217.6">4</text>
<text x="31.2" y="220.1">5</text>
<text x="33.3" y="216.3">4</text>
<text x="33.3" y="218.8">5</text>
<text x="33.3" y="221.4">6</text>
<text x="152.7" y="221.4">A9</text>
<text x="152.7" y="218.8">A8</text>
<text x="152.7" y="216.3">A7</text>
<text x="156" y="220.1">INA</text>
<text x="156" y="217.6">INB</text>
<text x="165.7" y="220.1">DN2</text>
<text x="165.8" y="217.6">SN2</text>
<text x="170.4" y="216.3">P4</text>
<text x="170.4" y="218.8">P3</text>
<text x="170.4" y="221.4">P2</text>
<text x="525.9" y="217.6">Do not let that trace wander through the noisy pulser area.</text>
<text x="31.2" y="222.7">6</text>
<text x="152.7" y="226.5">B8</text>
<text x="152.7" y="223.9">B2</text>
<text x="156" y="227.7">VL1</text>
<text x="156" y="225.2">VL2</text>
<text x="156" y="222.7">PE</text>
<text x="165.8" y="222.7">DP2</text>
<text x="165.9" y="225.2">SP2</text>
<text x="166.7" y="227.7">NC</text>
<text x="170.4" y="223.9">P1</text>
<text x="170.4" y="226.5">G4</text>
<text x="538.4" y="224.7">1</text>
<text x="152.8" y="229">F4</text>
<text x="156" y="230.3">VH</text>
<text x="166.1" y="230.3">VL3</text>
<text x="170.4" y="229">F7</text>
<text x="334.1" y="230">HVOUT_DRV to attenuator_FPGA</text>
<text x="20.4" y="244">Pulser Signal,HV7360 Pin,Cmod A7 Pin (example),Notes</text>
<text x="248.3" y="244" transform="rotate(-90 248.3 244)">1</text>
<text x="370.7" y="245.6" transform="rotate(-90 370.7 245.6)">1</text>
<text x="373.3" y="245.6" transform="rotate(-90 373.3 245.6)">2</text>
<text x="20.4" y="246">FPGA_SIG_3.3V (PE enable), FPGA G19 (or any spare),&quot;Hold LOW at power-up, set HIGH only after rails valid&quot;</text>
<text x="20.4" y="248.1">PULSE_P,A8 (INA),P20,Positive half-cycle driver</text>
<text x="20.4" y="250.1">PULSE_N,A7 (INB),P21,Negative half-cycle driver</text>
<text x="367.8" y="250.1">3</text>
<text x="369.9" y="251.4">3</text>
<text x="372" y="247.7" transform="rotate(-90 372 247.7)">1</text>
<text x="374.5" y="247.7" transform="rotate(-90 374.5 247.7)">2</text>
<text x="374.6" y="251.4">4</text>
<text x="376.7" y="250.1">4</text>
<text x="20.4" y="252.1">DAMP_P, A3 (VDD side damping), clamp on positive side INC</text>
<text x="20.4" y="254.2">DAMP_N, A2 (VSS side damping), clamp on negative side IND</text>
<text x="20.4" y="256.2">TX_MON_D_(TO_FPGA_INPUT)</text>
<text x="353.2" y="261.8">Output. 1.18Mhz 180Vpp to a shear transducer.</text>
<text x="353.2" y="263.8">BNC connector</text>
<text x="68.8" y="315.4">5</text>
<text x="70.9" y="316.6">VIN</text>
<text x="78.8" y="316.6">SW</text>
<text x="82.8" y="315.4">1</text>
<text x="82.8" y="317.9">2</text>
<text x="294.8" y="317.7">90V Supply</text>
<text x="310.6" y="315.4">1</text>
<text x="310.6" y="317.9">2</text>
<text x="312.7" y="314.1">1</text>
<text x="312.7" y="316.6">2</text>
<text x="68.8" y="320.4">4</text>
<text x="70.9" y="321.7">EN</text>
<text x="77.6" y="319.2">GND</text>
<text x="79.4" y="321.7">FB</text>
<text x="82.8" y="320.4">3</text>
<text x="310.6" y="320.4">3</text>
<text x="312.7" y="319.2">3</text>
<text x="493" y="328.1">5</text>
<text x="493" y="325.5">6</text>
<text x="495.1" y="329.3">OUT</text>
<text x="495.1" y="326.8">SHDN</text>
<text x="511.1" y="326.8">-IN</text>
<text x="511.7" y="329.3">V-</text>
<text x="514.6" y="325.5">1</text>
<text x="514.6" y="328.1">2</text>
<text x="493" y="330.6">4</text>
<text x="495.1" y="331.9">V+</text>
<text x="510.6" y="331.9">+IN</text>
<text x="514.6" y="330.6">3</text>
<text x="307.5" y="339.3">Supply from DC-DC 90v supply</text>
<text x="307.5" y="341.3">U9 Pin 1-90V terminal -&gt; HV_-90V</text>
<text x="307.5" y="343.3">U9 Pin 2 N terminal -&gt; GND_N / 0V</text>
<text x="307.5" y="345.4">U9 Pin 3+90V terminal -&gt; HV_+90V</text>
<text x="494.9" y="365.4">Comparator stage (GND domain)</text>
<text x="19.2" y="385">Signal Roles</text>
<text x="19.2" y="387">PULSE_P drives the positive HV pulse toward +90 V</text>
<text x="19.2" y="389">PULSE_N drives the negative HV pulse toward -90 V</text>
<text x="122" y="387.5">Use these names:</text>
<text x="19.2" y="391.1">DAMP_P / DAMP_N provide a brief 0 V RTZ clamp between pulse halves or at burst end</text>
<text x="19.2" y="395.1">FPGA to provide:</text>
<text x="122" y="391.6">TX_MON_ATT = raw attenuated node before AC coupling</text>
<text x="122" y="393.6">MID_BIAS = 1.65 V bias node</text>
<text x="122" y="395.7">TX_MON_BIAS = biased analog monitor waveform</text>
<text x="19.2" y="397.2">FPGA_SIG_3.3V, PE remains LOW until all rails are valid, then goes HIGH to enable the pulser</text>
<text x="19.2" y="401.2">PULSE-A: A ~423 ns window (half the 1.18 MHz period).</text>
<text x="122" y="397.7">TX_MON_A = analog monitor output</text>
<text x="122" y="399.7">TX_MON_D = comparator digital output to FPGA</text>
<text x="359.1" y="398.3">Phase</text>
<text x="368.6" y="398.3">Signal</text>
<text x="386.7" y="398.3">State</text>
<text x="397" y="398.3">Duration (ns)</text>
<text x="19.2" y="405.3">PULSE-B: A ~423 ns window, delayed by the first half-period.</text>
<text x="20.7" y="403.3">-Idle time, 10-50ns while idLe (dead time) to prevent shoot-through between DP 1+2 off &amp; DN 1+2 on.</text>
<text x="359.1" y="402.7">1</text>
<text x="359.1" y="407.2">2</text>
<text x="368.6" y="402.7">PULSE-A</text>
<text x="368.6" y="407.2">Both</text>
<text x="386.7" y="402.7">High</text>
<text x="386.7" y="407.2">Low</text>
<text x="397" y="402.7">413 ns</text>
<text x="397" y="407.2">10 ns</text>
<text x="359.1" y="411.6">3</text>
<text x="368.6" y="411.6">PULSE-B</text>
<text x="386.7" y="411.6">High</text>
<text x="397" y="411.6">413 ns</text>
<text x="359.1" y="416">4</text>
<text x="368.6" y="416">Both</text>
<text x="386.7" y="416">Low</text>
<text x="397" y="416">11.5 ns</text>
<text x="359.1" y="420.5">total</text>
<text x="397" y="420.5">847.5 ns</text>
</g>
<g font-size="1.6" fill="#000080">
<text x="390" y="203.4">C24</text>
<text x="125.9" y="227.5">R12</text>
<text x="307.5" y="311.3">U9</text>
<text x="108.1" y="313.9">R25</text>
<text x="122" y="315.1">C31</text>
</g>
</svg>
